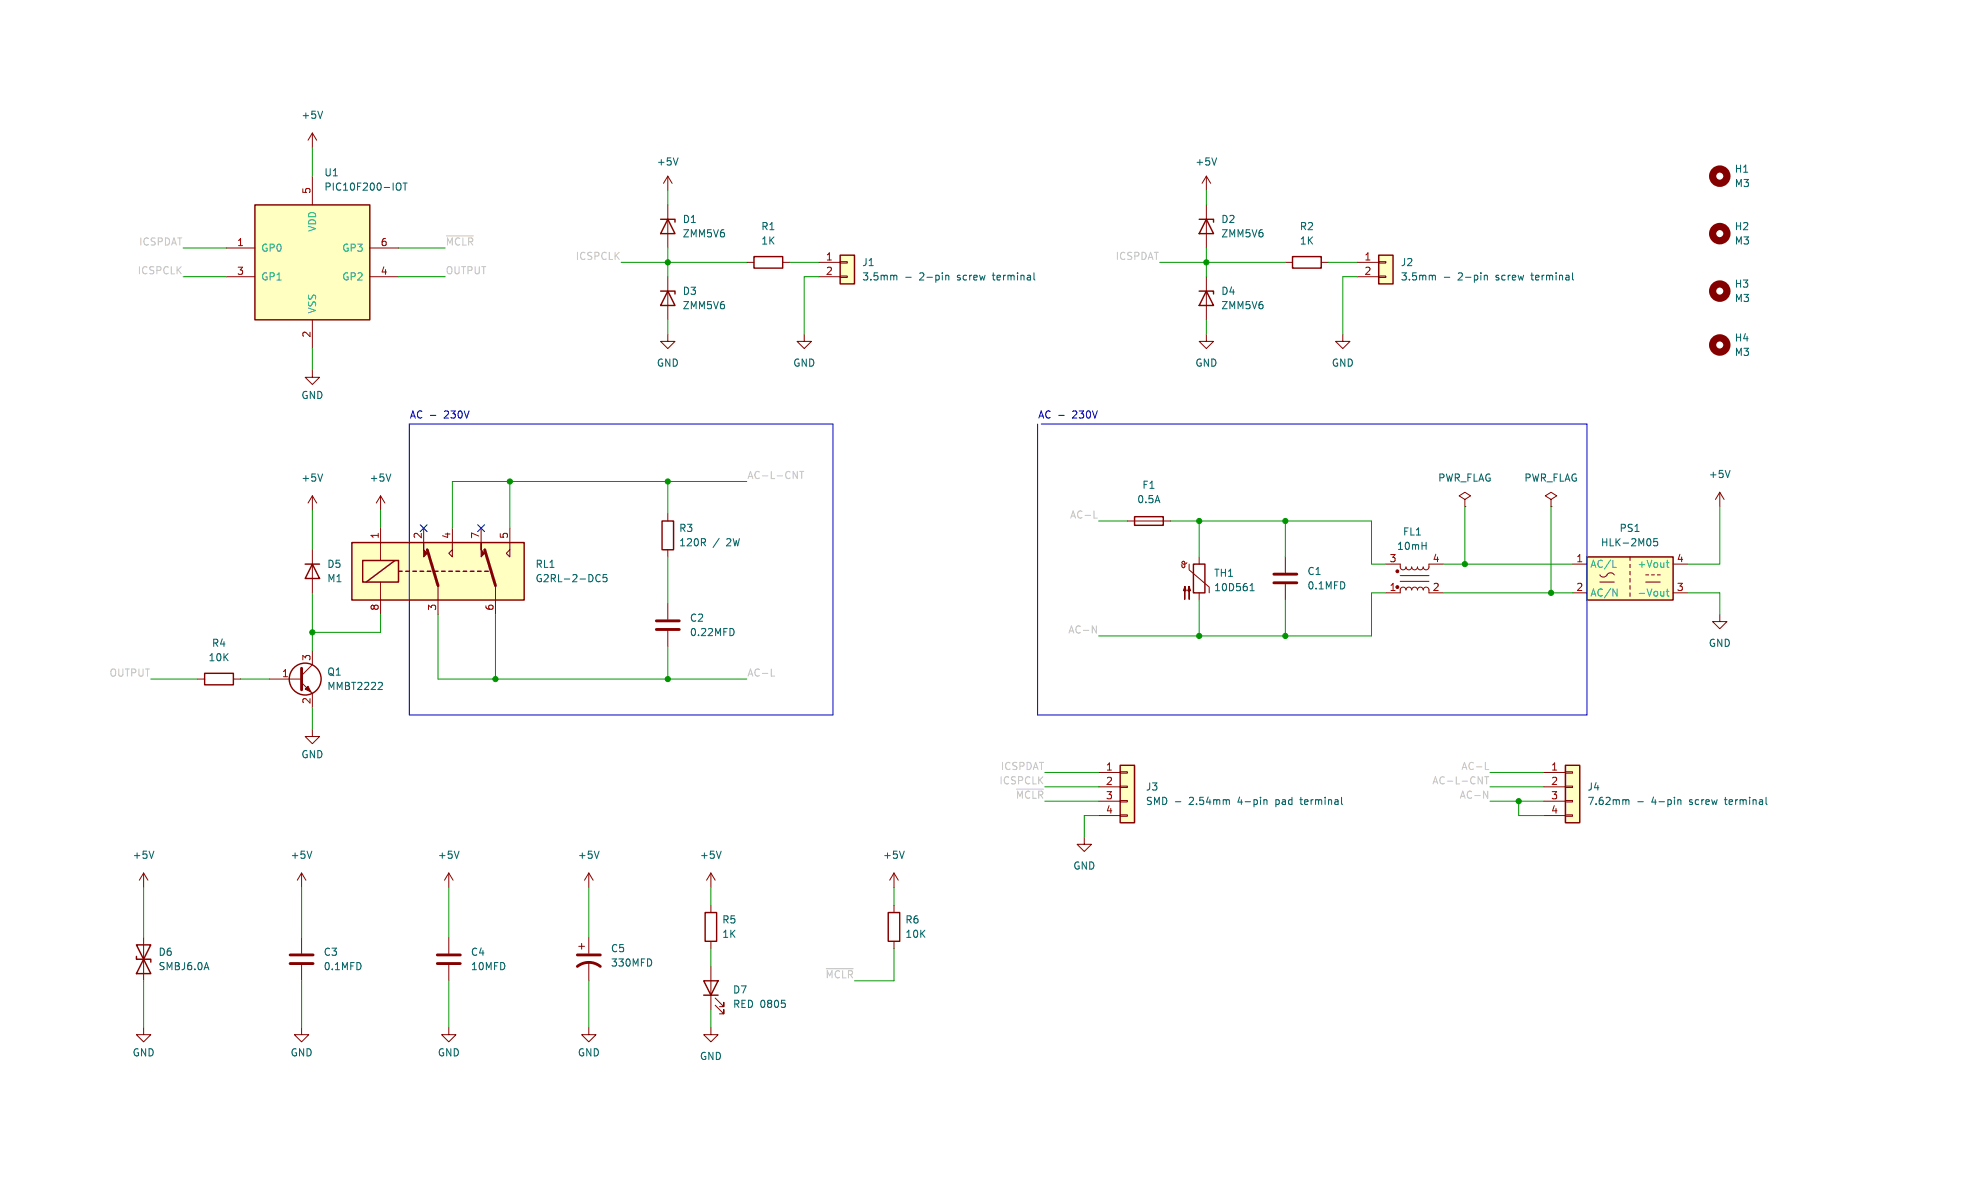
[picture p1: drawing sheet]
<svg xmlns="http://www.w3.org/2000/svg" width="350mm" height="210mm" viewBox="0 0 350 210" stroke-linecap="round" stroke-linejoin="round" font-family="sans-serif">
<path d="M274.3 88.3l1-.6-1-.7-1 .7 1 .6v1.3M274.3 89.6h.1M304.2 87l-.8 1.3M304.2 87v2.6M304.2 87l.7 1.3M79.4 154.3l-.8 1.3M79.4 154.3v2.6M79.4 154.3l.7 1.3M79.4 165.8v2.8M79.4 170.6v2.8" fill="none" stroke="#840000" stroke-width=".18"/>
<path d="M306 83.2l-.4 1.2M81.2 150.5l-.4 1.2" fill="none" stroke="#006464" stroke-width=".18"/>
<path d="M77.3 170.3h4.1M77.3 168.8h4.1" fill="none" stroke="#840000" stroke-width=".51"/>
<circle cx="304.2" cy="51.5" r="1.27" fill="none" stroke="#840000" stroke-width="1.3"/>
<path d="M62.2 95.9h30.5v10.2h-30.5z" fill="#ffffc2"/>
<g fill="none" stroke="#840000" stroke-width=".25">
<path d="M116.8 51.5h2.6v.5M118.1 51.5l1.3 2.5h-2.6zM62.2 95.9h30.5v10.2h-30.5zM64.1 99.1h6.4v3.8h-6.4zM69.8 99.1l-5 3.8M70.5 101h.6M71.8 101h.6M73 101h.7M74.3 101h.6M75.6 101h.6M76.8 101h.7M78.1 101h.6"/>
<path d="M79.4 101h.6M80.6 101h.7M81.9 101h.6M83.2 101h.6M84.5 101h.6M85.7 101h.7"/>
</g>
<g fill="none" stroke="#840000" stroke-width=".18">
<path d="M118.1 59.1v1.3h1.3l-1.3 1.2-1.3-1.2h1.3M118.1 48.9v7.6M67.3 87.7v2.5M67.3 93.4v5.7M67.3 87.7l-.8 1.2M67.3 87.7l.8 1.2M74.9 93.4v2.5M80 93.4v5.1l-.6-.7 .6-.6M85.1 93.4v2.5M90.2 93.4v5.1l-.7-.7 .7-.6M259.1 88.3l1-.6-1-.7-1 .7 1 .6v1.3M259.1 89.6h.1"/>
<path d="M67.3 102.9v5.7M77.5 103.5v5.1M87.6 103.5v5.1M79.4 181.6v1.3h1.2l-1.2 1.3-1.3-1.3h1.3"/>
</g>
<path d="M75.6 97.2l1.9 6.3M85.7 97.2l1.9 6.3" fill="none" stroke="#840000" stroke-width=".51"/>
<g fill="#840000" stroke="#840000" stroke-width=".18">
<path d="M74.9 95.9v1.3l.7 .6-.7 .7z"/>
<path d="M85.1 95.9v1.3l.6 .6-.6 .7z"/>
</g>
<path d="M69.1 83.8l-.4 1.3M105.4 102.5l.4 .3 .4-.1M106.2 101.7l-.4-.1-.4 .3M107.3 101.6h-.6l-.1 .6 .2-.1h.4l.2 .2-.1 .4-.2 .1-.5-.1" fill="none" stroke="#006464" stroke-width=".18"/>
<circle cx="304.2" cy="41.3" r="1.27" fill="none" stroke="#840000" stroke-width="1.3"/>
<path d="M148.6 45.1h2.5v5.1h-2.5z" fill="#ffffc2"/>
<g fill="none" stroke="#840000" stroke-width=".18">
<path d="M55.2 23.5l-.7 1.3M55.2 23.5v2.6M55.2 23.5l.8 1.3M142.2 59.1v1.3h1.3l-1.3 1.2-1.2-1.2h1.2M144.8 46.4h3.8M144.8 48.9h3.8M148.6 48.8h1.3v.2h-1.3zM148.6 46.3h1.3v.2h-1.3zM55.2 65.4v1.3h1.3l-1.3 1.3-1.2-1.3h1.2M55.2 87.7v2.5M55.2 97.2v7.6M55.2 87.7l-.7 1.2"/>
<path d="M55.2 87.7l.8 1.2M55.2 115v2.5l-1.9 1.9M304.2 108.6v1.3h1.2l-1.2 1.3-1.3-1.3h1.3M47.6 120h5.7M53.3 120.7l1.9 1.9v2.5M25.4 154.3l-.8 1.3M25.4 154.3v2.6M25.4 154.3l.8 1.3M158.1 154.3v2.6M158.1 154.3l-.7 1.3M158.1 154.3l.8 1.3M191.8 148v1.3h1.2l-1.2 1.2-1.3-1.2h1.3"/>
<path d="M158.1 160v1.3M158.1 166.4v1.3"/>
</g>
<g fill="none" stroke="#840000" stroke-width=".25">
<path d="M148.6 45.1h2.5v5.1h-2.5zM54 99.7h2.5M55.2 99.7l1.3 2.6h-2.5zM157.1 161.3h2v5.1h-2z"/>
<circle cx="54" cy="120" r="2.82"/>
</g>
<path d="M57.1 19.7l-.5 1.2M158.3 48.7l.3 .1v.7M160.2 49h1M167.3 48.8l.1-.1h.4v.8M167.3 48.7v.8M182.9 49.3l.2 .2M57.1 83.8l-.5 1.3M67.4 120.6l.2 .3v.3l-.8 .7h.8M27.2 150.5l-.4 1.2M159.9 150.5l-.4 1.2" fill="none" stroke="#006464" stroke-width=".18"/>
<path d="M53.3 118.1v3.8" fill="none" stroke="#840000" stroke-width=".51"/>
<path d="M54 121.8l.5-.5 .5 1z" fill="#840000" stroke="#840000" stroke-width=".18"/>
<path d="M198.1 135.3h2.6v10.1h-2.6z" fill="#ffffc2"/>
<path d="M194.3 136.6h3.8M194.3 139.1h3.8M198.1 139h1.3v.2h-1.3zM198.1 136.4h1.3v.3h-1.3zM194.3 141.6h3.8M194.3 144.2h3.8M198.1 144h1.3v.3h-1.3zM198.1 141.5h1.3v.3h-1.3z" fill="none" stroke="#840000" stroke-width=".18"/>
<path d="M198.1 135.3h2.6v10.1h-2.6z" fill="none" stroke="#840000" stroke-width=".25"/>
<path d="M207.9 141.7h.9M217.3 141.4l.1 .1v.7M223.6 141.4h.4l.1 .8M229.9 141.4h.5M230.1 140.9v1.2" fill="none" stroke="#006464" stroke-width=".18"/>
<path d="M280.7 98.5h15.2v7.6h-15.2z" fill="#ffffc2"/>
<path d="M117.1 92.1h2v5.1h-2zM280.7 98.5h15.2v7.6h-15.2z" fill="none" stroke="#840000" stroke-width=".25"/>
<g fill="none" stroke="#840000" stroke-width=".18">
<path d="M118.1 90.8v1.3M118.1 97.2v1.3M245.1 99.7h2.5l.1 .7 .5 .3 .3-.1 .2-.4 .1 .4 .3 .1 .4-.1 .2-.4 .1 .4 .3 .1 .4-.1 .2-.4 .1 .3 .3 .2 .4-.1 .2-.4 .2 .4 .4 .1 .4-.3v-.7h2.6M278.1 99.7h2.6M288.3 98.5v.6M288.3 99.7v.7M295.9 99.7h2.5M118.1 106.7v2.8M118.1 111.5v2.8M247.6 102.8h5.1M247.6 101.8h5.1M252.7 104.3l-.1-.4-.3-.1-.4 .1-.2 .4-.1-.3-.3-.2-.4 .1-.2 .4-.1-.3-.3-.2-.4 .1-.2 .4-.2-.4-.4-.1-.3 .2-.1 .3-.2-.4-.4-.1-.4 .3-.1 .7h-2.5"/>
<path d="M252.7 104.8h2.6M278.1 104.8h2.6M283 101.6a.8 .8 0 0 0 .7 .4 .8 .8 0 0 0 .7-.6 .73 .73 0 0 1 1.1 .2M283 102.9h2.5M288.3 101v.6M288.3 102.3v.6M288.3 103.5v.7M288.3 104.8v.6M291.1 102.9h2.5M291.1 101.6h.5M292.1 101.6h.5M293.1 101.6h.5"/>
<path d="M295.9 104.8h2.5"/>
</g>
<path d="M294.7 99.5h.5M294.9 99v1.1l.3 .2M285.3 100.3h.6M285.3 104.1l.7 1.3v-1.3M294.7 104.5h.5M294.9 104.1v1.1l.3 .2" fill="none" stroke="#00c2c2" stroke-width=".18"/>
<path d="M251.5 96.5h.7M252.2 95.9v1.2M293.1 95.2h-.6v.6l.1-.1 .5 .1 .1 .1-.1 .5-.2 .1-.4-.1M129.7 111.3l.1 .3-.1 .6" fill="none" stroke="#006464" stroke-width=".18"/>
<g fill="#840000" stroke="#840000" stroke-width=".18">
<circle cx="247.1" cy="101" r=".25"/>
<circle cx="247.1" cy="103.8" r=".25"/>
</g>
<path d="M116.1 111.3h4M116.1 109.8h4" fill="none" stroke="#840000" stroke-width=".51"/>
<path d="M276.9 135.3h2.5v10.1h-2.5z" fill="#ffffc2"/>
<path d="M273 136.6h3.9M273 139.1h3.9M276.9 139h1.2v.2h-1.2zM276.9 136.4h1.2v.3h-1.2zM273 141.6h3.9M273 144.2h3.9M276.9 144h1.2v.3h-1.2zM276.9 141.5h1.2v.3h-1.2z" fill="none" stroke="#840000" stroke-width=".18"/>
<path d="M276.9 135.3h2.5v10.1h-2.5z" fill="none" stroke="#840000" stroke-width=".25"/>
<path d="M287.6 141.5l.1-.1h.3l.1 .8M289.7 141.7h.9M296.7 141.5l.2-.1h.3l.1 .8M296.7 141.4v.8M312.3 142l.2 .2" fill="none" stroke="#006464" stroke-width=".18"/>
<path d="M45.1 36.2h20.3v20.3h-20.3z" fill="#ffffc2"/>
<path d="M45.1 36.2h20.3v20.3h-20.3zM212.1 38.8h2.5v.5M213.4 38.8l1.2 2.5h-2.5zM228.6 45.4h5.1v2h-5.1zM200.7 91.3h5v1.6h-5zM211.1 99.7h2v5.1h-2zM36.2 119h5.1v2.1h-5.1zM124.5 173.4h2.5l-1.3 2.5zM124.5 175.9h2.5M124.7 161.3h2v5.1h-2z" fill="none" stroke="#840000" stroke-width=".25"/>
<g fill="none" stroke="#840000" stroke-width=".18">
<path d="M55.2 31.1v5.1M213.4 36.2v7.6M40 43.8h5.1M40 48.9h5.1M55.2 56.5v5.1M65.4 43.8h5.1M65.4 48.9h5.1M227.3 46.4h1.3M233.7 46.4h1.2M199.4 92.1h7.6M209.9 99.5l-.3 .2h-.3l-.2-.1v-.3l.2-.1 .2 .2v.8l-.1 .1h-.3l-.2-.5M210.3 99.7v1l3.6 3.1v1"/>
<path d="M212.1 98.5v1.2M227.3 98.5v2.7M212.1 104.8v1.3M227.3 103.3v2.8M34.9 120h1.3M41.3 120h1.2M104.1 154.3l-.7 1.3M104.1 154.3v2.6M104.1 154.3l.8 1.3M125.7 154.3v2.6M125.7 154.3l-.7 1.3M125.7 154.3l.8 1.3"/>
<path d="M102.4 167.3h1M102.9 166.8v1M104.1 165.8v2.8M104.1 170.1v3.3M125.7 160v1.3M125.7 166.4v1.3M125.7 170.8v7.7M126.5 177.7l1.5 1.5v-.7v.7h-.7M126.5 176.4l1.5 1.6v-.8v.8h-.7M104.1 181.6v1.3h1.3l-1.3 1.3-1.2-1.3h1.2M125.7 181.6v1.3h1.3l-1.3 1.3-1.2-1.3h1.2"/>
</g>
<path d="M70.3 32.4h.1a.43 .43 0 0 1 .5 .4v.4a.42 .42 0 0 1-.2 .4 .42 .42 0 0 1-.4 0M71.3 32.4h.7M71.6 32.4v1.2M221.1 104.4h.7M221.1 103.5l.4-.3v1.2M106 150.5l-.5 1.2M127.5 150.5l-.4 1.2M138.8 177.4v.6" fill="none" stroke="#006464" stroke-width=".18"/>
<path d="M225.3 103h4.1M225.3 101.5h4.1M102.1 170.8a3.3 3.3 0 0 1 4.1 0M102.1 168.8h4.1" fill="none" stroke="#840000" stroke-width=".51"/>
<g fill="none" stroke="#840000" stroke-width="1.3">
<circle cx="304.2" cy="31.1" r="1.27"/>
<circle cx="304.2" cy="61" r="1.27"/>
</g>
<g fill="#840000" stroke="#840000" stroke-width=".18">
<path d="M209.5 103.7l.3 .7h-.5l.2-.7v2.2z"/>
<path d="M210.3 103.7l.3 .7h-.5l.2-.7v2.2z"/>
</g>
<path d="M243.8 45.1h2.6v5.1h-2.6z" fill="#ffffc2"/>
<g fill="none" stroke="#840000" stroke-width=".18">
<path d="M118.1 31.1l-.8 1.3M118.1 31.1v2.6M118.1 36.2v7.6M118.1 31.1l.8 1.3M213.4 31.1l-.8 1.3M213.4 31.1v2.6M213.4 31.1l.7 1.3M132.1 46.4h1.2M138.4 46.4h1.3M213.4 59.1v1.3h1.2l-1.2 1.2-1.3-1.2h1.3M213.4 48.9v7.6M237.5 59.1v1.3h1.3l-1.3 1.2-1.3-1.2h1.3"/>
<path d="M240 46.4h3.8M240 48.9h3.8M243.8 48.8h1.3v.2h-1.3zM243.8 46.3h1.3v.2h-1.3zM55.2 128.9v1.3h1.3l-1.3 1.3-1.2-1.3h1.2M53.3 154.3v2.6M53.3 154.3l-.7 1.3M53.3 154.3l.8 1.3M25.4 165.8v7.6M53.3 165.8v2.8M53.3 170.6v2.8M25.4 181.6v1.3h1.3l-1.3 1.3-1.3-1.3h1.3"/>
<path d="M53.3 181.6v1.3h1.3l-1.3 1.3-1.2-1.3h1.2"/>
</g>
<path d="M116.8 38.8h2.6v.5M118.1 38.8l1.3 2.5h-2.6zM133.3 45.4h5.1v2h-5.1zM212.1 51.5h2.5v.5M213.4 51.5l1.2 2.5h-2.5zM243.8 45.1h2.6v5.1h-2.6zM24.1 169.1v.5h2.6v.5M24.1 167h2.6l-2.6 5.1h2.6z" fill="none" stroke="#840000" stroke-width=".25"/>
<path d="M119.9 27.9l-.4 1.3M215.2 27.9l-.4 1.3M253.5 48.7l.4 .1v.7M255.4 49h1M262.5 48.8l.2-.1h.3l.1 .8M262.5 48.7v.8M278.1 49.3l.2 .2M55.2 150.5l-.5 1.2M36.5 170.1l.4 1.3" fill="none" stroke="#006464" stroke-width=".18"/>
<path d="M51.3 170.3h4.1M51.3 168.8h4.1" fill="none" stroke="#840000" stroke-width=".51"/>
<g fill="none" stroke="#c2c2c2" stroke-width=".18">
<path d="M79 41.7h4.7M140.3 83.3l.7 1.3v-1.3M141.4 83.3h.8M141.8 83.3v1.3M193.5 91.6h.6M136.4 119.5h.6M193.2 110.6l.7 1.3v-1.3M179.8 139.5h4.8M261.4 137.3l.8 1.3v-1.3M262.4 139.8l.7 1.3v-1.3M262.6 137.3h.7M262.7 136h.6"/>
<path d="M262.9 137.3v1.3M146.1 171.2h4.8"/>
</g>
<path d="M72.4 75h74.9v51.4h-74.9zM76.1 73.4h1M183.5 75v51.4h97.2v-51.4h-96.6M187.2 73.4h1" fill="none" stroke="#0000c2" stroke-width=".18"/>
<g fill="none" stroke="#009600" stroke-width=".18">
<path d="M55.2 26.1v5M118.1 33.7v2.5M213.4 33.7v2.5M32.4 43.8h7.6M32.4 48.9h7.6M70.5 43.8h8.2M70.5 48.9h8.2M109.9 46.4h22.2M118.1 43.8v5.1M118.1 56.5v2.6M139.7 46.4h5.1M144.8 48.9h-2.6v10.2"/>
<path d="M205.1 46.4h22.2M213.4 43.8v5.1M213.4 56.5v2.6M234.9 46.4h5.1M240 48.9h-2.5v10.2M55.2 61.6v3.8M55.2 90.2v7M67.3 90.2v3.2M90.2 85.1v8.3M118.1 85.1v5.7M118.1 98.5v8.2M132.1 85.1h-52.1v8.3"/>
<path d="M194.3 92.1h5.1M207 92.1h35.6v7.6h2.5M212.1 92.1v6.4M227.3 92.1v6.4M255.3 99.7h22.8M259.1 89.6v10.1M274.3 89.6v15.2M304.2 89.6v10.1h-5.8M55.2 104.8v10.2M67.3 108.6v3.2h-12.1M77.5 108.6v11.4h54.6M87.6 108.6v11.4"/>
<path d="M118.1 114.3v5.7M212.1 106.1v6.3M227.3 106.1v6.3M245.1 104.8h-2.5v7.6h-48.3M255.3 104.8h22.8M298.4 104.8h5.8v3.8M26.7 120h8.2M42.5 120h5.1M55.2 125.1v3.8M184.8 139.1h9.5M184.8 136.6h9.5M263.5 139.1h9.5"/>
<path d="M263.5 136.6h9.5M25.4 156.9v8.9M53.3 156.9v8.9M79.4 156.9v8.9M104.1 156.9v8.9M125.7 156.9v3.1M158.1 156.9v3.1M184.8 141.6h9.5M194.3 144.2h-2.5v3.8M263.5 141.6h9.5M268.6 141.6v2.6h4.4M25.4 173.4v8.2"/>
<path d="M53.3 173.4v8.2M79.4 173.4v8.2M104.1 173.4v8.2M125.7 167.7v3.1M125.7 178.5v3.1M158.1 167.7v5.7h-7"/>
</g>
<path d="M74.3 92.8l1.2 1.2M75.5 92.8l-1.2 1.2M84.5 92.8l1.2 1.2M85.7 92.8l-1.2 1.2" fill="none" stroke="#000084" stroke-width=".18"/>
<g fill="#009600" stroke="#009600" stroke-width=".18">
<circle cx="227.3" cy="92.1" r=".46"/>
<circle cx="213.4" cy="46.4" r=".46"/>
<circle cx="90.2" cy="85.1" r=".46"/>
<circle cx="118.1" cy="85.1" r=".46"/>
<circle cx="118.1" cy="120" r=".46"/>
<circle cx="118.1" cy="46.4" r=".46"/>
<circle cx="87.6" cy="120" r=".46"/>
<circle cx="227.3" cy="112.4" r=".46"/>
<circle cx="212.1" cy="112.4" r=".46"/>
<circle cx="212.1" cy="92.1" r=".46"/>
<circle cx="268.6" cy="141.6" r=".46"/>
<circle cx="274.3" cy="104.8" r=".46"/>
<circle cx="259.1" cy="99.7" r=".46"/>
<circle cx="55.2" cy="111.8" r=".46"/>
</g>
<g font-size="1.8" fill="#006464">
<text x="53.2" y="21.2">+5V</text>
<text x="116.1" y="29.5">+5V</text>
<text x="211.3" y="29.5">+5V</text>
<text x="57.3" y="31.4">U1</text>
<text x="57.3" y="33.9">PIC10F200-IOT</text>
<text x="306.7" y="30.7">H1</text>
<text x="306.7" y="33.3">M3</text>
<text x="120.7" y="39.6">D1</text>
<text x="134.5" y="40.9">R1</text>
<text x="215.9" y="39.6">D2</text>
<text x="229.8" y="40.9">R2</text>
<text x="306.7" y="40.9">H2</text>
<text x="120.7" y="42.2">ZMM5V6</text>
<text x="134.5" y="43.4">1K</text>
<text x="152.4" y="47.2">J1</text>
<text x="215.9" y="42.2">ZMM5V6</text>
<text x="229.8" y="43.4">1K</text>
<text x="247.7" y="47.2">J2</text>
<text x="306.7" y="43.4">M3</text>
<text x="120.7" y="52.3">D3</text>
<text x="152.4" y="49.8">3.5mm</text>
<text x="162.7" y="49.8">2-pin</text>
<text x="169.6" y="49.8">screw</text>
<text x="176.1" y="49.8">terminal</text>
<text x="215.9" y="52.3">D4</text>
<text x="247.7" y="49.8">3.5mm</text>
<text x="258" y="49.8">2-pin</text>
<text x="264.8" y="49.8">screw</text>
<text x="271.3" y="49.8">terminal</text>
<text x="306.7" y="51.1">H3</text>
<text x="306.7" y="53.6">M3</text>
<text x="120.7" y="54.9">ZMM5V6</text>
<text x="215.9" y="54.9">ZMM5V6</text>
<text x="116.1" y="65">GND</text>
<text x="140.2" y="65">GND</text>
<text x="211.3" y="65">GND</text>
<text x="235.5" y="65">GND</text>
<text x="306.7" y="60.6">H4</text>
<text x="306.7" y="63.1">M3</text>
<text x="53.2" y="70.7">GND</text>
<text x="53.2" y="85.3">+5V</text>
<text x="65.3" y="85.3">+5V</text>
<text x="201" y="89.2">0.5A</text>
<text x="201.9" y="86.6">F1</text>
<text x="254.3" y="85.3">PWR_FLAG</text>
<text x="269.5" y="85.3">PWR_FLAG</text>
<text x="302.1" y="84.7">+5V</text>
<text x="120" y="94.2">R3</text>
<text x="248" y="94.9">FL1</text>
<text x="286.3" y="94.2">PS1</text>
<text x="57.8" y="100.6">D5</text>
<text x="94.6" y="100.6">RL1</text>
<text x="120" y="96.8">120R</text>
<text x="126.1" y="96.8">/</text>
<text x="128.6" y="96.8">2W</text>
<text x="231.1" y="101.9">C1</text>
<text x="247" y="97.4">10mH</text>
<text x="283" y="96.8">HLK-2M05</text>
<text x="57.8" y="103.1">M1</text>
<text x="94.6" y="103.1">G2RL-2-DC5</text>
<text x="214.6" y="104.7">10D561</text>
<text x="214.6" y="102.2">TH1</text>
<text x="231.1" y="104.4">0.1MFD</text>
<text x="121.9" y="110.1">C2</text>
<text x="121.9" y="112.6">0.22MFD</text>
<text x="36.8" y="117.1">10K</text>
<text x="37.4" y="114.6">R4</text>
<text x="57.8" y="119.6">Q1</text>
<text x="302.1" y="114.6">GND</text>
<text x="57.8" y="122.2">MMBT2222</text>
<text x="53.2" y="134.2">GND</text>
<text x="202.6" y="140">J3</text>
<text x="202.6" y="142.5">SMD -</text>
<text x="210.4" y="142.5">2.54mm</text>
<text x="219.2" y="142.5">4-pin</text>
<text x="226.1" y="142.5">pad</text>
<text x="230.7" y="142.5">terminal</text>
<text x="280.7" y="140">J4</text>
<text x="280.7" y="142.5">7.62mm</text>
<text x="292.2" y="142.5">4-pin</text>
<text x="299.1" y="142.5">screw</text>
<text x="305.6" y="142.5">terminal</text>
<text x="23.4" y="152">+5V</text>
<text x="51.3" y="152">+5V</text>
<text x="77.3" y="152">+5V</text>
<text x="102.1" y="152">+5V</text>
<text x="123.7" y="152">+5V</text>
<text x="156.1" y="152">+5V</text>
<text x="189.7" y="153.9">GND</text>
<text x="127.6" y="163.4">R5</text>
<text x="127.6" y="166">1K</text>
<text x="160" y="163.4">R6</text>
<text x="160" y="166">10K</text>
<text x="27.9" y="169.2">D6</text>
<text x="27.9" y="171.7">SMBJ6.0A</text>
<text x="57.2" y="169.2">C3</text>
<text x="57.2" y="171.7">0.1MFD</text>
<text x="83.2" y="169.2">C4</text>
<text x="83.2" y="171.7">10MFD</text>
<text x="108" y="168.5">C5</text>
<text x="108" y="171.1">330MFD</text>
<text x="129.5" y="175.8">D7</text>
<text x="129.5" y="178.4">RED 0805</text>
<text x="23.4" y="186.9">GND</text>
<text x="51.3" y="186.9">GND</text>
<text x="77.3" y="186.9">GND</text>
<text x="102.1" y="186.9">GND</text>
<text x="123.7" y="187.6">GND</text>
</g>
<g font-size="1.8" fill="#a90000">
<text x="55" y="34.4" transform="rotate(-90 55 34.4)">5</text>
<text x="41.8" y="43.6">1</text>
<text x="67.2" y="43.6">6</text>
<text x="146" y="46.1">1</text>
<text x="241.2" y="46.1">1</text>
<text x="41.8" y="48.7">3</text>
<text x="67.2" y="48.7">4</text>
<text x="146" y="48.7">2</text>
<text x="241.2" y="48.7">2</text>
<text x="55" y="59.8" transform="rotate(-90 55 59.8)">2</text>
<text x="67.1" y="95.3" transform="rotate(-90 67.1 95.3)">1</text>
<text x="74.7" y="95.3" transform="rotate(-90 74.7 95.3)">2</text>
<text x="79.8" y="95.3" transform="rotate(-90 79.8 95.3)">4</text>
<text x="84.8" y="95.3" transform="rotate(-90 84.8 95.3)">7</text>
<text x="89.9" y="95.3" transform="rotate(-90 89.9 95.3)">5</text>
<text x="245.7" y="99.5">3</text>
<text x="253.3" y="99.5">4</text>
<text x="278.7" y="99.5">1</text>
<text x="296.5" y="99.5">4</text>
<text x="245.7" y="104.5">1</text>
<text x="253.3" y="104.5">2</text>
<text x="278.7" y="104.5">2</text>
<text x="296.5" y="104.5">3</text>
<text x="67.1" y="108" transform="rotate(-90 67.1 108)">8</text>
<text x="77.2" y="108" transform="rotate(-90 77.2 108)">3</text>
<text x="87.4" y="108" transform="rotate(-90 87.4 108)">6</text>
<text x="49.8" y="119.8">1</text>
<text x="55" y="116.9" transform="rotate(-90 55 116.9)">3</text>
<text x="55" y="124.6" transform="rotate(-90 55 124.6)">2</text>
<text x="195.5" y="136.3">1</text>
<text x="274.2" y="136.3">1</text>
<text x="195.5" y="138.8">2</text>
<text x="195.5" y="141.4">3</text>
<text x="195.5" y="143.9">4</text>
<text x="274.2" y="138.8">2</text>
<text x="274.2" y="141.4">3</text>
<text x="274.2" y="143.9">4</text>
</g>
<g font-size="1.8" fill="#00c2c2">
<text x="56.1" y="41.1" transform="rotate(-90 56.1 41.1)">VDD</text>
<text x="46.1" y="44.7">GP0</text>
<text x="60.4" y="44.7">GP3</text>
<text x="46.1" y="49.8">GP1</text>
<text x="60.4" y="49.8">GP2</text>
<text x="56.1" y="55.5" transform="rotate(-90 56.1 55.5)">VSS</text>
<text x="281.2" y="100.6">AC/L</text>
<text x="289.5" y="100.6">+Vout</text>
<text x="281.2" y="105.7">AC/N</text>
<text x="289.5" y="105.7">-Vout</text>
</g>
<g font-size="1.8" fill="#c2c2c2">
<text x="24.5" y="43.5">ICSPDAT</text>
<text x="78.7" y="43.5">~{MCLR}</text>
<text x="101.7" y="46">ICSPCLK</text>
<text x="197.2" y="46">ICSPDAT</text>
<text x="24.3" y="48.6">ICSPCLK</text>
<text x="78.7" y="48.6">OUTPUT</text>
<text x="132.1" y="84.8">AC-L-CNT</text>
<text x="189.1" y="91.8">AC-L</text>
<text x="188.8" y="112.1">AC-N</text>
<text x="19.3" y="119.7">OUTPUT</text>
<text x="132.1" y="119.7">AC-L</text>
<text x="176.9" y="136.2">ICSPDAT</text>
<text x="258.4" y="136.2">AC-L</text>
<text x="176.7" y="138.7">ICSPCLK</text>
<text x="179.6" y="141.3">~{MCLR}</text>
<text x="253.2" y="138.7">AC-L-CNT</text>
<text x="258.1" y="141.3">AC-N</text>
<text x="145.9" y="173">~{MCLR}</text>
</g>
<g font-size="1.8" fill="#0000c2">
<text x="72.4" y="74.1">AC -</text>
<text x="78.7" y="74.1">230V</text>
<text x="183.5" y="74.1">AC -</text>
<text x="189.8" y="74.1">230V</text>
</g>
</svg>
